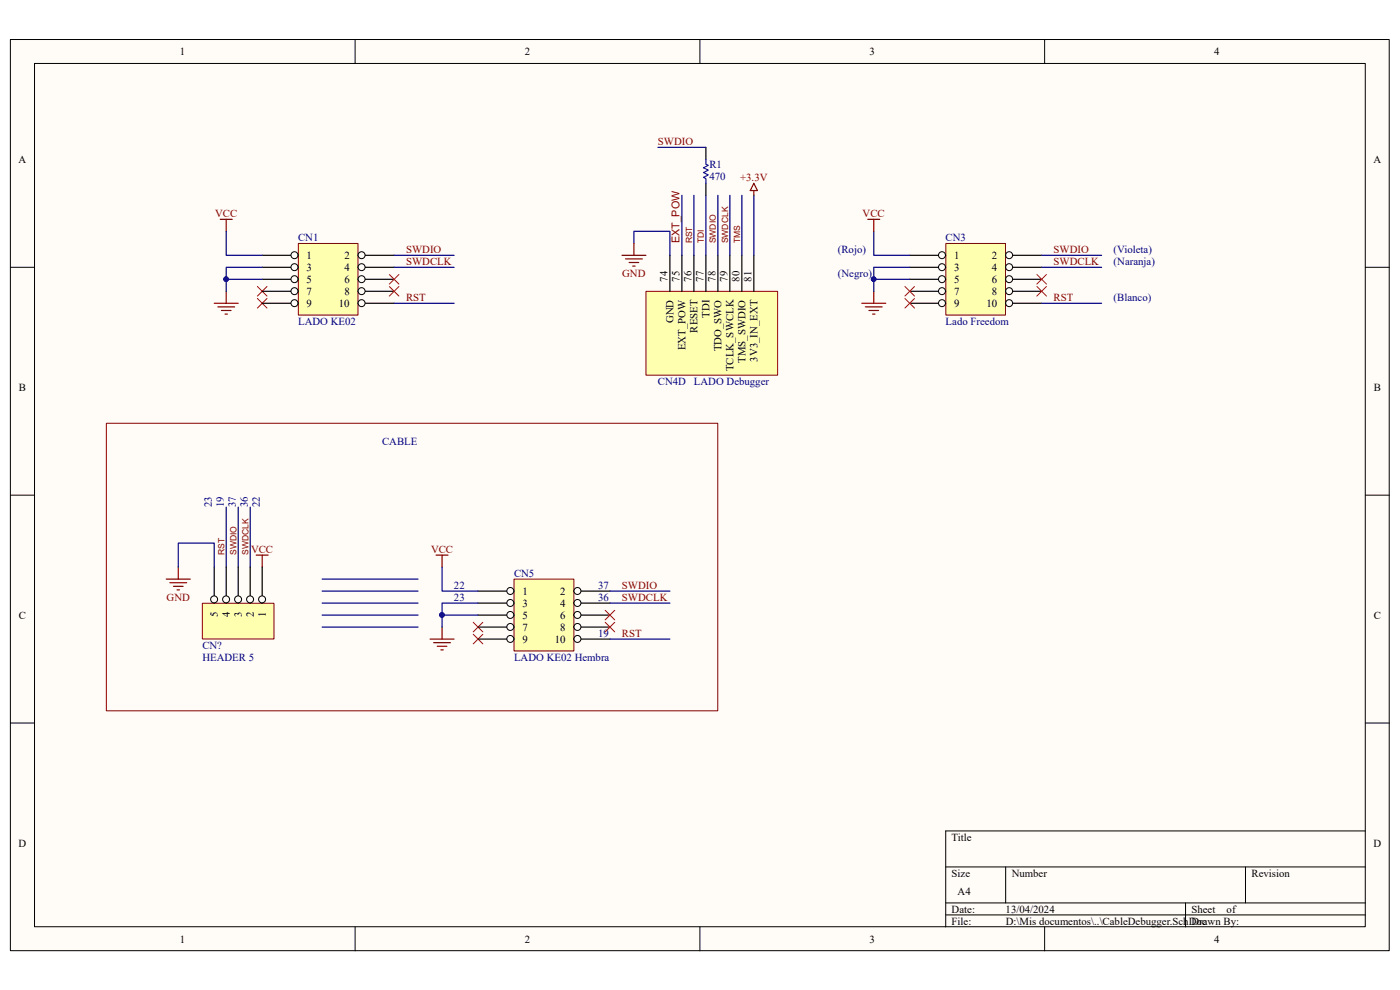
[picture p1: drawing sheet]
<svg xmlns="http://www.w3.org/2000/svg" width="297mm" height="210mm" viewBox="0 0 297 210" stroke-linecap="round" stroke-linejoin="round" font-family="sans-serif">
<path d="M2.2 8.4h292.5v193.3h-292.5z" fill="#fffcf8"/>
<path d="M2.2 8.4h292.5v193.3h-292.5z" fill="none" stroke="#000" stroke-width=".21"/>
<path d="M7.4 13.5h282.2v183.1h-282.2z" fill="#fffcf8"/>
<g fill="none" stroke="#000" stroke-width=".21">
<path d="M7.3 13.5h282.3v183.1h-282.3zM75.3 8.4v5.1M148.5 8.4v5.1M221.6 8.4v5.1M2.2 56.7h5.1M289.7 56.7h5.1M2.2 105h5.1M289.7 105h5.1M2.2 153.4h5.1M289.7 153.4h5.1M289.7 176.3h-89.1v20.3M75.3 196.6v5.1"/>
<path d="M148.5 196.6v5.1M200.6 183.9h89.1M200.6 191.5h89.1M200.6 194.1h89.1M213.4 183.9v7.6M221.6 196.6v5.1M251.5 191.5v5.1M264.2 183.9v7.6"/>
</g>
<path d="M137.1 61.8h27.9v17.8h-27.9z" fill="#ffffb0"/>
<path d="M137 61.8h28v17.8h-28z" fill="none" stroke="#800000" stroke-width=".21"/>
<path d="M142.1 54.2v7.6M144.7 54.2v7.6M147.2 54.2v7.6M149.8 54.2v7.6M152.3 54.2v7.6M154.8 54.2v7.6M157.4 54.2v7.6M159.9 54.2v7.6" fill="none" stroke="#000" stroke-width=".25"/>
<g fill="none" stroke="#800000" stroke-width=".25">
<path d="M159.9 38.9l.8 1.5h-1.5zM46.7 46.5h2.6M48 46.5v2.6M159.9 40.4v1M45.5 64.3h5M46.2 65.1h3.6M47 65.9h2M47.7 66.6h.5M48 61.8v2.5M35.3 122.9h5.1M36 123.6h3.6M36.8 124.4h2"/>
<path d="M37.6 125.1h.5M37.8 120.3v2.6"/>
</g>
<path d="M134.5 51.6v-2.5h7.6v5.1M144.7 41.4v12.8M147.2 41.4v12.8M149.8 41.4v12.8M152.3 41.4v12.8M154.8 41.4v12.8M157.4 41.4v12.8M159.9 41.4v12.8" fill="none" stroke="#000080" stroke-width=".25"/>
<path d="M54.6 60.8l2 2M54.6 63.3l2 2.1M56.6 60.8l-2 2M56.6 63.3l-2 2.1" fill="none" stroke="#f00" stroke-width=".21"/>
<path d="M63.3 51.7h12.6v15.1h-12.6z" fill="#ffffb0"/>
<path d="M63.3 51.6h12.6v15.2h-12.6z" fill="none" stroke="#800000" stroke-width=".21"/>
<path d="M55.6 54.2h7.7" fill="none" stroke="#000" stroke-width=".25"/>
<circle cx="62.5" cy="54.1" r=".74" fill="#fffcf8" stroke="#000" stroke-width=".21"/>
<path d="M76 54.2h7.6" fill="none" stroke="#000" stroke-width=".25"/>
<circle cx="76.7" cy="54.1" r=".74" fill="#fffcf8" stroke="#000" stroke-width=".21"/>
<path d="M55.6 56.7h7.7" fill="none" stroke="#000" stroke-width=".25"/>
<circle cx="62.5" cy="56.7" r=".74" fill="#fffcf8" stroke="#000" stroke-width=".21"/>
<path d="M76 56.7h7.6" fill="none" stroke="#000" stroke-width=".25"/>
<circle cx="76.7" cy="56.7" r=".74" fill="#fffcf8" stroke="#000" stroke-width=".21"/>
<path d="M55.6 59.2h7.7" fill="none" stroke="#000" stroke-width=".25"/>
<circle cx="62.5" cy="59.2" r=".74" fill="#fffcf8" stroke="#000" stroke-width=".21"/>
<path d="M76 59.2h7.6" fill="none" stroke="#000" stroke-width=".25"/>
<circle cx="76.7" cy="59.2" r=".74" fill="#fffcf8" stroke="#000" stroke-width=".21"/>
<path d="M55.6 61.8h7.7" fill="none" stroke="#000" stroke-width=".25"/>
<circle cx="62.5" cy="61.8" r=".74" fill="#fffcf8" stroke="#000" stroke-width=".21"/>
<path d="M76 61.8h7.6" fill="none" stroke="#000" stroke-width=".25"/>
<circle cx="76.7" cy="61.8" r=".74" fill="#fffcf8" stroke="#000" stroke-width=".21"/>
<path d="M55.6 64.3h7.7" fill="none" stroke="#000" stroke-width=".25"/>
<circle cx="62.5" cy="64.3" r=".74" fill="#fffcf8" stroke="#000" stroke-width=".21"/>
<path d="M76 64.3h7.6" fill="none" stroke="#000" stroke-width=".25"/>
<circle cx="76.7" cy="64.3" r=".74" fill="#fffcf8" stroke="#000" stroke-width=".21"/>
<path d="M82.6 58.2l2 2.1M84.6 58.2l-2 2.1M82.6 60.8l2 2M84.6 60.8l-2 2" fill="none" stroke="#f00" stroke-width=".21"/>
<path d="M139.6 31.3h10.2M48 49.1v5.1h7.6M48 59.2h7.6M55.6 56.7h-7.6v5.1M83.6 54.2h12.7M83.6 56.7h12.7M83.6 64.3h12.7" fill="none" stroke="#000080" stroke-width=".25"/>
<circle cx="48" cy="59.2" r=".48" fill="#000080" stroke="#000080" stroke-width=".21"/>
<path d="M149.8 31.3v2.5M149.8 38.9v2.5" fill="none" stroke="#000" stroke-width=".25"/>
<path d="M149.8 33.8v1l.5 .3-1.1 .5 1.1 .5-1.1 .5 1.1 .5-1.1 .5 .6 .3v1" fill="none" stroke="#00f" stroke-width=".25"/>
<path d="M200.7 51.7h12.6v15.1h-12.6z" fill="#ffffb0"/>
<path d="M200.7 51.6h12.6v15.2h-12.6z" fill="none" stroke="#800000" stroke-width=".21"/>
<path d="M193 54.2h7.6" fill="none" stroke="#000" stroke-width=".25"/>
<circle cx="199.8" cy="54.1" r=".74" fill="#fffcf8" stroke="#000" stroke-width=".21"/>
<path d="M213.4 54.2h7.6" fill="none" stroke="#000" stroke-width=".25"/>
<circle cx="214.1" cy="54.1" r=".74" fill="#fffcf8" stroke="#000" stroke-width=".21"/>
<path d="M193 56.7h7.6" fill="none" stroke="#000" stroke-width=".25"/>
<circle cx="199.8" cy="56.7" r=".74" fill="#fffcf8" stroke="#000" stroke-width=".21"/>
<path d="M213.4 56.7h7.6" fill="none" stroke="#000" stroke-width=".25"/>
<circle cx="214.1" cy="56.7" r=".74" fill="#fffcf8" stroke="#000" stroke-width=".21"/>
<path d="M193 59.2h7.6" fill="none" stroke="#000" stroke-width=".25"/>
<circle cx="199.8" cy="59.2" r=".74" fill="#fffcf8" stroke="#000" stroke-width=".21"/>
<path d="M213.4 59.2h7.6" fill="none" stroke="#000" stroke-width=".25"/>
<circle cx="214.1" cy="59.2" r=".74" fill="#fffcf8" stroke="#000" stroke-width=".21"/>
<path d="M193 61.8h7.6" fill="none" stroke="#000" stroke-width=".25"/>
<circle cx="199.8" cy="61.8" r=".74" fill="#fffcf8" stroke="#000" stroke-width=".21"/>
<path d="M213.4 61.8h7.6" fill="none" stroke="#000" stroke-width=".25"/>
<circle cx="214.1" cy="61.8" r=".74" fill="#fffcf8" stroke="#000" stroke-width=".21"/>
<path d="M193 64.3h7.6" fill="none" stroke="#000" stroke-width=".25"/>
<circle cx="199.8" cy="64.3" r=".74" fill="#fffcf8" stroke="#000" stroke-width=".21"/>
<path d="M213.4 64.3h7.6" fill="none" stroke="#000" stroke-width=".25"/>
<circle cx="214.1" cy="64.3" r=".74" fill="#fffcf8" stroke="#000" stroke-width=".21"/>
<path d="M185.4 49.1v5.1h7.6M185.4 59.2h7.6M193 56.7h-7.6v5.1M221 54.2h12.7M221 56.7h12.7M221 64.3h12.7M48 107.6v12.7M50.5 107.6v12.7M53.1 107.6v12.7" fill="none" stroke="#000080" stroke-width=".25"/>
<g fill="none" stroke="#800000" stroke-width=".25">
<path d="M131.9 54.2h5.1M132.7 54.9h3.6M133.5 55.7h2M134.2 56.4h.5M134.5 51.6v2.6M184.1 46.5h2.5M185.4 46.5v2.6M182.8 64.3h5.1M183.6 65.1h3.6M184.4 65.9h2M185.1 66.6h.5M185.4 61.8v2.5"/>
<path d="M54.4 117.8h2.5M55.6 117.8v2.5M92.5 117.8h2.6M93.8 117.8v2.5M91.2 135.6h5.1M92 136.3h3.6M92.8 137.1h2M93.5 137.9h.5M93.8 133v2.6"/>
</g>
<circle cx="185.3" cy="59.2" r=".48" fill="#000080" stroke="#000080" stroke-width=".21"/>
<path d="M220 58.2l2 2.1M222 58.2l-2 2.1M192 60.8l2 2M192 63.3l2 2.1M194 60.8l-2 2M194 63.3l-2 2.1M220 60.8l2 2M222 60.8l-2 2M100.4 132l2 2M100.4 134.6l2 2M102.4 132l-2 2M102.4 134.6l-2 2" fill="none" stroke="#f00" stroke-width=".21"/>
<path d="M109.1 122.9h12.7v15.2h-12.7z" fill="#ffffb0"/>
<path d="M109.1 122.9h12.7v15.2h-12.7z" fill="none" stroke="#800000" stroke-width=".21"/>
<path d="M101.4 125.4h7.6" fill="none" stroke="#000" stroke-width=".25"/>
<circle cx="108.3" cy="125.4" r=".74" fill="#fffcf8" stroke="#000" stroke-width=".21"/>
<path d="M121.8 125.4h7.6" fill="none" stroke="#000" stroke-width=".25"/>
<circle cx="122.5" cy="125.4" r=".74" fill="#fffcf8" stroke="#000" stroke-width=".21"/>
<path d="M101.4 127.9h7.6" fill="none" stroke="#000" stroke-width=".25"/>
<circle cx="108.3" cy="127.9" r=".74" fill="#fffcf8" stroke="#000" stroke-width=".21"/>
<path d="M121.8 127.9h7.6" fill="none" stroke="#000" stroke-width=".25"/>
<circle cx="122.5" cy="127.9" r=".74" fill="#fffcf8" stroke="#000" stroke-width=".21"/>
<path d="M101.4 130.5h7.6" fill="none" stroke="#000" stroke-width=".25"/>
<circle cx="108.3" cy="130.5" r=".74" fill="#fffcf8" stroke="#000" stroke-width=".21"/>
<path d="M121.8 130.5h7.6" fill="none" stroke="#000" stroke-width=".25"/>
<circle cx="122.5" cy="130.5" r=".74" fill="#fffcf8" stroke="#000" stroke-width=".21"/>
<path d="M101.4 133h7.6" fill="none" stroke="#000" stroke-width=".25"/>
<circle cx="108.3" cy="133" r=".74" fill="#fffcf8" stroke="#000" stroke-width=".21"/>
<path d="M121.8 133h7.6" fill="none" stroke="#000" stroke-width=".25"/>
<circle cx="122.5" cy="133" r=".74" fill="#fffcf8" stroke="#000" stroke-width=".21"/>
<path d="M101.4 135.6h7.6" fill="none" stroke="#000" stroke-width=".25"/>
<circle cx="108.3" cy="135.5" r=".74" fill="#fffcf8" stroke="#000" stroke-width=".21"/>
<path d="M121.8 135.6h7.6" fill="none" stroke="#000" stroke-width=".25"/>
<circle cx="122.5" cy="135.5" r=".74" fill="#fffcf8" stroke="#000" stroke-width=".21"/>
<path d="M128.4 129.5l2 2M128.4 132l2 2M130.4 129.5l-2 2M130.4 132l-2 2" fill="none" stroke="#f00" stroke-width=".21"/>
<path d="M68.3 125.4h20.4M68.3 127.9h20.4M68.3 130.5h20.4M68.3 122.9h20.4M68.3 133h20.4M93.8 120.3v5.1h7.6M93.8 130.5h7.6M101.4 127.9h-7.6v5.1M129.4 125.4h12.7M129.4 127.9h12.7M129.4 135.6h12.7" fill="none" stroke="#000080" stroke-width=".25"/>
<circle cx="93.8" cy="130.5" r=".48" fill="#000080" stroke="#000080" stroke-width=".21"/>
<path d="M22.6 89.8h129.7v61h-129.7z" fill="none" stroke="#800000" stroke-width=".21"/>
<path d="M43 128h15.1v7.6h-15.1z" fill="#ffffb0"/>
<path d="M42.9 128h15.2v7.6h-15.2z" fill="none" stroke="#800000" stroke-width=".21"/>
<path d="M55.6 120.3v7.6" fill="none" stroke="#000" stroke-width=".25"/>
<circle cx="55.6" cy="127.1" r=".74" fill="#fffcf8" stroke="#000" stroke-width=".21"/>
<path d="M53.1 120.3v7.6" fill="none" stroke="#000" stroke-width=".25"/>
<circle cx="53.1" cy="127.1" r=".74" fill="#fffcf8" stroke="#000" stroke-width=".21"/>
<path d="M50.5 120.3v7.6" fill="none" stroke="#000" stroke-width=".25"/>
<circle cx="50.5" cy="127.1" r=".74" fill="#fffcf8" stroke="#000" stroke-width=".21"/>
<path d="M48 120.3v7.6" fill="none" stroke="#000" stroke-width=".25"/>
<circle cx="48" cy="127.1" r=".74" fill="#fffcf8" stroke="#000" stroke-width=".21"/>
<path d="M45.5 120.3v7.6" fill="none" stroke="#000" stroke-width=".25"/>
<circle cx="45.4" cy="127.1" r=".74" fill="#fffcf8" stroke="#000" stroke-width=".21"/>
<path d="M37.8 120.3v-5.1h7.7v5.1" fill="none" stroke="#000080" stroke-width=".25"/>
<g font-size="2.3">
<text x="38.2" y="11.7">1</text>
<text x="111.3" y="11.7">2</text>
<text x="184.5" y="11.7">3</text>
<text x="257.6" y="11.7">4</text>
<text x="3.9" y="34.6">A</text>
<text x="291.4" y="34.6">A</text>
<text x="65" y="54.9">1</text>
<text x="65" y="57.5">3</text>
<text x="73.1" y="54.9">2</text>
<text x="73.1" y="57.5">4</text>
<text x="141.6" y="59.8" transform="rotate(-90 141.6 59.8)">74</text>
<text x="144.2" y="59.8" transform="rotate(-90 144.2 59.8)">75</text>
<text x="146.7" y="59.8" transform="rotate(-90 146.7 59.8)">76</text>
<text x="149.3" y="59.8" transform="rotate(-90 149.3 59.8)">77</text>
<text x="151.8" y="59.8" transform="rotate(-90 151.8 59.8)">78</text>
<text x="154.3" y="59.8" transform="rotate(-90 154.3 59.8)">79</text>
<text x="156.9" y="59.8" transform="rotate(-90 156.9 59.8)">80</text>
<text x="159.4" y="59.8" transform="rotate(-90 159.4 59.8)">81</text>
<text x="202.4" y="54.9">1</text>
<text x="202.4" y="57.5">3</text>
<text x="210.4" y="54.9">2</text>
<text x="210.4" y="57.5">4</text>
<text x="65" y="60">5</text>
<text x="65" y="62.6">7</text>
<text x="65" y="65.1">9</text>
<text x="71.9" y="65.1">10</text>
<text x="73.1" y="60">6</text>
<text x="73.1" y="62.6">8</text>
<text x="202.4" y="60">5</text>
<text x="202.4" y="62.6">7</text>
<text x="202.4" y="65.1">9</text>
<text x="209.3" y="65.1">10</text>
<text x="210.4" y="60">6</text>
<text x="210.4" y="62.6">8</text>
<text x="142.9" y="68.5" transform="rotate(-90 142.9 68.5)">GND</text>
<text x="148" y="70.6" transform="rotate(-90 148 70.6)">RESET</text>
<text x="150.5" y="67.4" transform="rotate(-90 150.5 67.4)">TDI</text>
<text x="145.5" y="74.3" transform="rotate(-90 145.5 74.3)">EXT_POW</text>
<text x="153.1" y="74.5" transform="rotate(-90 153.1 74.5)">TDO_SWO</text>
<text x="158.2" y="77" transform="rotate(-90 158.2 77)">TMS_SWDIO</text>
<text x="160.7" y="76.7" transform="rotate(-90 160.7 76.7)">3V3_IN_EXT</text>
<text x="4" y="82.9">B</text>
<text x="155.6" y="78.7" transform="rotate(-90 155.6 78.7)">TCLK_SWCLK</text>
<text x="291.5" y="82.9">B</text>
<text x="4" y="131.3">C</text>
<text x="46.2" y="130.9" transform="rotate(-90 46.2 130.9)">5</text>
<text x="48.8" y="130.9" transform="rotate(-90 48.8 130.9)">4</text>
<text x="51.3" y="130.9" transform="rotate(-90 51.3 130.9)">3</text>
<text x="53.8" y="130.9" transform="rotate(-90 53.8 130.9)">2</text>
<text x="56.4" y="130.9" transform="rotate(-90 56.4 130.9)">1</text>
<text x="110.8" y="126.2">1</text>
<text x="110.8" y="128.7">3</text>
<text x="110.8" y="131.3">5</text>
<text x="118.8" y="126.2">2</text>
<text x="118.8" y="128.7">4</text>
<text x="118.8" y="131.3">6</text>
<text x="291.5" y="131.3">C</text>
<text x="110.8" y="133.8">7</text>
<text x="110.8" y="136.4">9</text>
<text x="117.7" y="136.4">10</text>
<text x="118.8" y="133.8">8</text>
<text x="3.9" y="179.6">D</text>
<text x="201.9" y="178.3">Title</text>
<text x="291.4" y="179.6">D</text>
<text x="201.9" y="186">Size</text>
<text x="214.6" y="186">Number</text>
<text x="265.5" y="186">Revision</text>
<text x="203.2" y="189.8">A4</text>
<text x="201.9" y="193.6">Date:</text>
<text x="201.9" y="196.1">File:</text>
<text x="213.3" y="193.6">13/04/2024</text>
<text x="213.4" y="196.1">D:\Mis documentos\..\CableDebugger.SchDoc</text>
<text x="252.8" y="193.6">Sheet</text>
<text x="252.8" y="196.1">Drawn By:</text>
<text x="260.2" y="193.6">of</text>
<text x="38.2" y="199.9">1</text>
<text x="111.3" y="199.9">2</text>
<text x="184.5" y="199.9">3</text>
<text x="257.6" y="199.9">4</text>
</g>
<g font-size="2.3" fill="#800000">
<text x="139.6" y="30.8">SWDIO</text>
<text x="157" y="38.4">+3.3V</text>
<text x="45.6" y="46">VCC</text>
<text x="183" y="46">VCC</text>
<text x="86.1" y="53.7">SWDIO</text>
<text x="144.2" y="51.6" transform="rotate(-90 144.2 51.6)">EXT_POW</text>
<text x="223.5" y="53.7">SWDIO</text>
<text x="86.1" y="56.2">SWDCLK</text>
<text x="132" y="58.8">GND</text>
<text x="223.5" y="56.2">SWDCLK</text>
<text x="86.1" y="63.8">RST</text>
<text x="223.5" y="63.8">RST</text>
<text x="53.3" y="117.3">VCC</text>
<text x="91.4" y="117.3">VCC</text>
<text x="132" y="124.9">SWDIO</text>
<text x="35.3" y="127.4">GND</text>
<text x="132" y="127.4">SWDCLK</text>
<text x="132" y="135.1">RST</text>
</g>
<g font-size="2.3" fill="#000080">
<text x="150.5" y="35.6">R1</text>
<text x="150.5" y="38.1">470</text>
<text x="63.2" y="51.1">CN1</text>
<text x="177.8" y="53.7">(Rojo)</text>
<text x="200.6" y="51.1">CN3</text>
<text x="236.3" y="53.7">(Violeta)</text>
<text x="177.8" y="58.8">(Negro)</text>
<text x="236.3" y="56.2">(Naranja)</text>
<text x="236.3" y="63.8">(Blanco)</text>
<text x="63.2" y="68.9">LADO KE02</text>
<text x="200.6" y="68.9">Lado Freedom</text>
<text x="139.6" y="81.7">CN4D</text>
<text x="147.2" y="81.7">LADO Debugger</text>
<text x="81.1" y="94.4">CABLE</text>
<text x="45" y="107.6" transform="rotate(-90 45 107.6)">23</text>
<text x="47.5" y="107.6" transform="rotate(-90 47.5 107.6)">19</text>
<text x="50" y="107.6" transform="rotate(-90 50 107.6)">37</text>
<text x="52.6" y="107.6" transform="rotate(-90 52.6 107.6)">36</text>
<text x="55.1" y="107.6" transform="rotate(-90 55.1 107.6)">22</text>
<text x="96.3" y="124.9">22</text>
<text x="109.1" y="122.3">CN5</text>
<text x="126.9" y="124.9">37</text>
<text x="96.3" y="127.4">23</text>
<text x="126.9" y="127.4">36</text>
<text x="42.9" y="137.6">CN?</text>
<text x="126.9" y="135.1">19</text>
<text x="42.9" y="140.2">HEADER 5</text>
<text x="109.1" y="140.2">LADO KE02 Hembra</text>
</g>
<g font-size="1.8" fill="#800000">
<text x="146.8" y="51.6" transform="rotate(-90 146.8 51.6)">RST</text>
<text x="149.4" y="51.6" transform="rotate(-90 149.4 51.6)">TDI</text>
<text x="151.9" y="51.6" transform="rotate(-90 151.9 51.6)">SWDIO</text>
<text x="154.5" y="51.6" transform="rotate(-90 154.5 51.6)">SWDCLK</text>
<text x="157" y="51.6" transform="rotate(-90 157 51.6)">TMS</text>
<text x="47.6" y="117.8" transform="rotate(-90 47.6 117.8)">RST</text>
<text x="50.2" y="117.8" transform="rotate(-90 50.2 117.8)">SWDIO</text>
<text x="52.7" y="117.8" transform="rotate(-90 52.7 117.8)">SWDCLK</text>
</g>
</svg>
